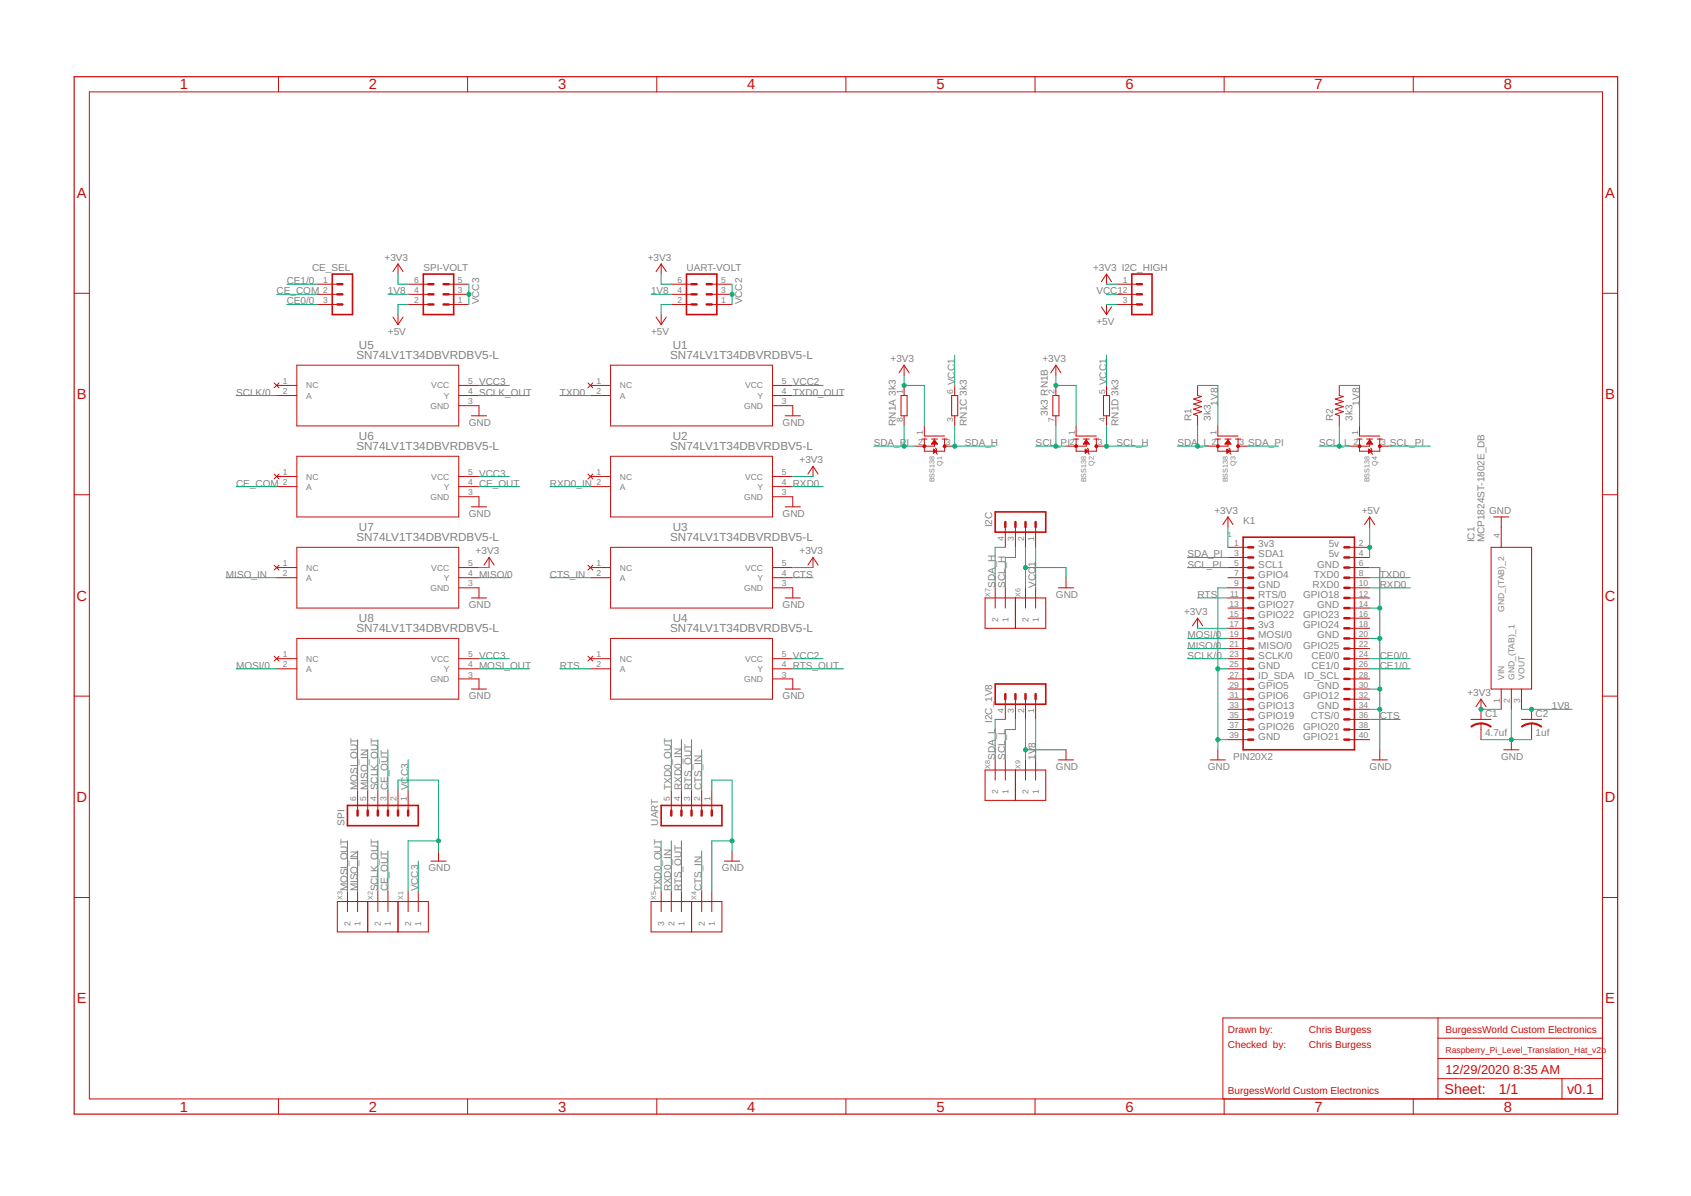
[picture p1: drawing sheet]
<svg xmlns="http://www.w3.org/2000/svg" width="594mm" height="420mm" viewBox="0 0 594 420" stroke-linecap="round" stroke-linejoin="round" font-family="sans-serif">
<g fill="none" stroke="#c90d0c" stroke-width=".35">
<path d="M31.4 32.3h531.6v353.8h-531.6zM97.8 26.9v5.4M164.3 26.9v5.4M230.7 26.9v5.4M297.2 26.9v5.4M363.6 26.9v5.4M430.1 26.9v5.4M496.5 26.9v5.4M111.4 99.8h7.1M139.8 92.7v3.6M143.4 99.8h7.1M157.6 99.8h7.1"/>
<path d="M232.3 92.7v3.6M235.8 99.8h7.2M250.1 99.8h7.1M388.7 96.3v3.5M392.3 99.8h7.1M26.1 103h5.3M111.4 107h7.1M111.4 103.4h7.1M139.8 110.5v3.6M143.4 107h7.1M143.4 103.4h7.1M157.6 107h7.1"/>
<path d="M157.6 103.4h7.1M232.3 110.5v3.6M235.8 107h7.2M235.8 103.4h7.2M250.1 107h7.1M250.1 103.4h7.1M388.7 107v3.5M392.3 107h7.1M392.3 103.4h7.1M563 103h5.3M96.3 134.5l1.7 1.7M97.2 135.4h7.1"/>
<path d="M97.2 139h7.1M98 134.5l-1.7 1.7M104.3 128.3h56.9v21.3h-56.9zM161.2 135.4h7.1M161.2 139h7.1M206.5 134.5l1.8 1.7M207.4 135.4h7.1M207.4 139h7.1M208.3 134.5l-1.8 1.7M214.5 128.3h56.9v21.3h-56.9zM271.4 135.4h7.1M271.4 139h7.1"/>
<path d="M317.6 128.3v3.5M317.6 135.4v3.6M335.4 135.4v3.6M370.9 128.3v3.5M370.9 135.4v3.6M388.7 135.4v3.6M420.7 135.4v3.6l1.4 .3-2.8 .9 2.8 .9-2.8 .9 2.8 .9-2.8 .8 2.8 .9-2.8 .9 1.4 .6v3.5M470.5 135.4v3.6l1.4 .3-2.8 .9 2.8 .9-2.8 .9 2.8 .9-2.8 .8 2.8 .9-2.8 .9 1.4 .6v3.5M161.2 142.5h7.1v3.6M271.4 142.5h7.1v3.6M317.6 146.1v3.5M324.7 149.6v3.6"/>
<path d="M324.7 154.2v4.3h7.2v-4.3M327.3 155.9h1.9M327.5 155.7h1.6M327.6 155.5h1.4M327.7 155.3h1.1M327.9 155.2h.8M327.9 157.8l1.1 .7-1.1 .7zM327.9 159.2h.1M327.9 159h.4M327.9 158.8h.7M327.9 158.6h.9M327.9 158.4h1"/>
<path d="M327.9 158.2h.7M327.9 158.1h.4M327.9 157.9h.2M328 155h.6M328.1 154.8h.3M328.3 154.6h.1M328.3 154.2v2.5h-7.1M328.3 154.6l1.1 1.4h-2.2zM328.6 157.4l.4 .4v1.4l.4 .4M331.9 156.7h3.5M335.4 146.1v3.5M370.9 146.1v3.5"/>
<path d="M378.1 154.2v4.3h7.1v-4.3M378.1 149.6v3.6M380.7 155.9h1.9M380.8 155.7h1.7M380.9 155.5h1.4M381.1 155.3h1.1M381.2 155.2h.8M381.3 159.2h.1M381.3 159h.3M381.3 158.8h.6M381.3 158.6h.9M381.3 158.4h.9"/>
<path d="M381.3 158.2h.6M381.3 158.1h.4M381.3 157.9h.1M381.3 157.8l1 .7-1 .7zM381.3 155h.6M381.5 154.8h.3M381.6 154.2v2.5h-7.1M381.6 154.6l1.1 1.4h-2.1zM381.6 154.6h.1M382 157.4l.3 .4v1.4l.4 .4M385.2 156.7h3.5M388.7 146.1v3.5"/>
<path d="M427.8 149.6v3.6M427.8 154.2v4.3h7.2v-4.3M430.4 155.9h2M430.6 155.7h1.6M430.7 155.5h1.4M430.8 155.3h1.1M431 155.2h.8M431 159.2h.1M431 159h.4M431 158.8h.7M431 158.6h1M431 158.4h1"/>
<path d="M431 158.2h.7M431 158.1h.4M431 157.9h.2M431 157.8l1.1 .7-1.1 .7zM431.1 155h.6M431.2 154.8h.3M431.4 154.2v2.5h-7.1M431.4 154.6l1.1 1.4h-2.2zM431.4 154.6h.1M431.8 157.4l.3 .4v1.4l.4 .4M435 156.7h3.5M477.6 154.2v4.3h7.1v-4.3"/>
<path d="M477.6 149.6v3.6M480.2 155.9h2M480.4 155.7h1.6M480.5 155.5h1.4M480.6 155.3h1.1M480.8 155.2h.8M480.8 159.2h.1M480.8 159h.4M480.8 158.8h.7M480.8 158.6h1M480.8 158.4h1M480.8 158.2h.7"/>
<path d="M480.8 158.1h.4M480.8 157.9h.1M480.8 157.8l1.1 .7-1.1 .7zM480.9 155h.6M481 154.8h.3M481.2 154.6h.1M481.2 154.2v2.5h-7.1M481.2 154.6l1 1.4h-2.1zM481.5 157.4l.4 .4v1.4l.3 .4M484.7 156.7h3.6M26.1 173.8h5.3M96.3 166.5l1.7 1.8"/>
<path d="M97.2 167.4h7.1M97.2 170.9h7.1M98 166.5l-1.7 1.8M104.3 160.3h56.9v21.3h-56.9zM161.2 167.4h7.1M161.2 170.9h7.1M161.2 174.5h7.1v3.6M206.5 166.5l1.8 1.8M207.4 167.4h7.1M207.4 170.9h7.1M208.3 166.5l-1.8 1.8M214.5 160.3h56.9v21.3h-56.9z"/>
<path d="M271.4 167.4h7.1M271.4 170.9h7.1M271.4 174.5h7.1v3.6M285.6 163.9v3.5M563 173.8h5.3M96.3 198.5l1.7 1.8M97.2 199.4h7.1M98 198.5l-1.7 1.8M104.3 192.3h56.9v21.3h-56.9zM161.2 199.4h7.1M171.8 195.8v3.6M206.5 198.5l1.8 1.8"/>
<path d="M207.4 199.4h7.1M208.3 198.5l-1.8 1.8M214.5 192.3h56.9v21.3h-56.9zM271.4 199.4h7.1M285.6 195.8v3.6M353.2 185.2v7.1M356.7 185.2v7.1M360.3 185.2v7.1M363.8 185.2v7.1M431.4 181.6v3.6M431.4 192.3h7.1M431.4 195.8h7.1"/>
<path d="M431.4 199.4h7.1M474.1 192.3h7.1M474.1 195.8h7.1M474.1 199.4h7.1M481.2 181.6v3.6M527.4 181.6v10.7M97.2 202.9h7.1M161.2 202.9h7.1M161.2 206.5h7.1v3.6M207.4 202.9h7.1M271.4 202.9h7.1M271.4 206.5h7.1v3.6"/>
<path d="M349.6 206.5v7.1M353.2 206.5v7.1M360.3 206.5v7.1M363.8 206.5v7.1M374.5 202.9v3.6M420.7 217.2v3.5M431.4 202.9h7.1M431.4 206.5h7.1M431.4 210.1h7.1M431.4 213.6h7.1M431.4 217.2h7.1M474.1 202.9h7.1"/>
<path d="M474.1 206.5h7.1M474.1 210.1h7.1M474.1 213.6h7.1M474.1 217.2h7.1M96.3 230.5l1.7 1.7M97.2 231.4h7.1M97.2 234.9h7.1M98 230.5l-1.7 1.7M104.3 224.3h56.9v21.3h-56.9zM161.2 231.4h7.1M161.2 234.9h7.1M161.2 238.5h7.1v3.6"/>
<path d="M206.5 230.5l1.8 1.7M207.4 231.4h7.1M207.4 234.9h7.1M208.3 230.5l-1.8 1.7M214.5 224.3h56.9v21.3h-56.9zM271.4 231.4h7.1M271.4 234.9h7.1M271.4 238.5h7.1v3.6M431.4 220.7h7.1M431.4 224.3h7.1M431.4 227.8h7.1M431.4 231.4h7.1"/>
<path d="M431.4 234.9h7.1M431.4 238.5h7.1M474.1 220.7h7.1M474.1 224.3h7.1M474.1 227.8h7.1M474.1 231.4h7.1M474.1 234.9h7.1M474.1 238.5h7.1M26.1 244.6h5.3M353.2 245.6v7.1M356.7 245.6v7.1M360.3 245.6v7.1"/>
<path d="M363.8 245.6v7.1M431.4 242.1h7.1M431.4 245.6h7.1M431.4 249.2h7.1M431.4 252.7h7.1M431.4 256.3h7.1M431.4 259.8h7.1M474.1 242.1h7.1M474.1 245.6h7.1M474.1 249.2h7.1M474.1 252.7h7.1M474.1 256.3h7.1"/>
<path d="M474.1 259.8h7.1M520.3 245.6v7.1M520.3 254.1v5.7M527.4 242.1v7.1M531 242.1v7.1M531 259.8v3.6M534.5 242.1v7.1M538.1 249.2v3.5M538.1 254.1v5.7M563 244.6h5.3M125.6 277.6v7.1M129.2 277.6v7.1"/>
<path d="M132.7 277.6v7.1M136.3 277.6v7.1M139.8 277.6v7.1M143.4 277.6v7.1M235.8 277.6v7.1M239.4 277.6v7.1M243 277.6v7.1M246.5 277.6v7.1M250.1 277.6v7.1M349.6 267v7.1M353.2 267v7.1M360.3 267v7.1"/>
<path d="M363.8 267v7.1M374.5 263.4v3.6M427.8 263.4v3.6M484.7 263.4v3.6M154.1 299v3.5M257.2 299v3.5M26.1 315.3h5.3M122.1 313.2v7.1M125.6 313.2v7.1M132.7 313.2v7.1M136.3 313.2v7.1M143.4 313.2v7.1"/>
<path d="M146.9 313.2v7.1M232.3 313.2v7.1M235.8 313.2v7.1M239.4 313.2v7.1M246.5 313.2v7.1M250.1 313.2v7.1M563 315.3h5.3M505.2 357.6v28.5M563 357.6h-133.4v28.5M505.2 378.9h57.8M505.2 371.8h57.8M505.2 364.7h57.8"/>
<path d="M548.7 378.9v7.2M97.8 386.1v5.3M164.3 386.1v5.3M230.7 386.1v5.3M297.2 386.1v5.3M363.6 386.1v5.3M430.1 386.1v5.3M496.5 386.1v5.3"/>
</g>
<path d="M26.1 26.9h542.2v364.5h-542.2z" fill="none" stroke="#c90d0c" stroke-width=".42"/>
<g fill="none" stroke="#c90d0c" stroke-width=".36">
<path d="M138 95.4l1.8-2.7 1.8 2.7M230.5 95.4l1.8-2.7 1.8 2.7M386.9 99l1.8-2.7 1.8 2.7M138 111.4l1.8 2.7 1.8-2.7M230.5 111.4l1.8 2.7 1.8-2.7M386.9 107.8l1.8 2.7 1.8-2.7M315.8 131l1.8-2.7 1.8 2.7M316.5 139h2.2v7.1h-2.2zM334.3 139h2.2v7.1h-2.2zM369.2 131l1.7-2.7 1.8 2.7M369.9 139h2.1v7.1h-2.1zM387.7 139h2.1v7.1h-2.1z"/>
<path d="M165.6 146.1h5.3M275.8 146.1h5.4M323.8 154.2h1.8M324.7 153.2h7.2M327.2 154.2h2.2M331 154.2h1.7M377.2 154.2h1.7M378.1 153.2h7.1M380.6 154.2h2.1M384.3 154.2h1.8M427 154.2h1.7M427.8 153.2h7.2"/>
<path d="M430.3 154.2h2.2M434.1 154.2h1.7M476.7 154.2h1.8M477.6 153.2h7.1M480.1 154.2h2.1M483.8 154.2h1.8M165.6 178.1h5.3M275.8 178.1h5.4M283.8 166.5l1.8-2.6 1.8 2.6M170.1 198.5l1.7-2.7 1.8 2.7M283.8 198.5l1.8-2.7 1.8 2.7M429.6 184.3l1.8-2.7 1.8 2.7"/>
<path d="M479.4 184.3l1.8-2.7 1.8 2.7M523.9 192.3h14.2v49.8h-14.2zM524.7 181.6h5.4M165.6 210.1h5.3M275.8 210.1h5.4M346.1 210.1h21.3v10.6h-21.3zM356.7 210.1v10.6M371.8 206.5h5.4M419 219.8l1.7-2.6 1.8 2.6M165.6 242.1h5.3M275.8 242.1h5.4M516.7 252.7h7.2"/>
<path d="M518.5 248.3l1.8-2.7 1.8 2.7M534.5 252.7h7.1M346.1 270.5h21.3v10.7h-21.3zM356.7 270.5v10.7M371.8 267h5.4M425.2 267h5.3M482.1 267h5.3M528.3 263.4h5.3M118.5 316.7h32v10.7h-32zM129.2 316.7v10.7M139.8 316.7v10.7M151.4 302.5h5.3"/>
<path d="M228.7 316.7h24.9v10.7h-24.9zM243 316.7v10.7M254.5 302.5h5.3"/>
</g>
<path d="M116.7 96.3h7.1v14.2h-7.1zM148.7 96.3h10.7v14.2h-10.7zM241.2 96.3h10.6v14.2h-10.6zM397.6 96.3h7.1v14.2h-7.1zM349.6 179.8h17.8v7.1h-17.8zM436.7 188.7h39.1v74.7h-39.1zM349.6 240.3h17.8v7.1h-17.8zM122.1 283h24.8v7.1h-24.8zM232.3 283h21.3v7.1h-21.3z" fill="none" stroke="#c90d0c" stroke-width=".57"/>
<g fill="none" stroke="#c90d0c" stroke-width=".87">
<path d="M118.5 99.8h1.8M150.5 99.8h1.8M155.8 99.8h1.8M243 99.8h1.7M248.3 99.8h1.8M399.4 99.8h1.8M118.5 103.4h1.8M118.5 107h1.8M150.5 103.4h1.8M150.5 107h1.8M155.8 103.4h1.8M155.8 107h1.8"/>
<path d="M243 103.4h1.7M243 107h1.7M248.3 103.4h1.8M248.3 107h1.8M399.4 103.4h1.8M399.4 107h1.8M353.2 183.4v1.8M356.7 183.4v1.8M360.3 183.4v1.8M363.8 183.4v1.8M438.5 199.4h1.8M438.5 195.8h1.8"/>
<path d="M438.5 192.3h1.8M472.3 199.4h1.8M472.3 195.8h1.8M472.3 192.3h1.8M438.5 206.5h1.8M438.5 202.9h1.8M438.5 217.2h1.8M438.5 213.6h1.8M438.5 210.1h1.8M472.3 206.5h1.8M472.3 202.9h1.8M472.3 217.2h1.8"/>
<path d="M472.3 213.6h1.8M472.3 210.1h1.8M438.5 224.3h1.8M438.5 220.7h1.8M438.5 234.9h1.8M438.5 231.4h1.8M438.5 227.8h1.8M438.5 238.5h1.8M472.3 224.3h1.8M472.3 220.7h1.8M472.3 234.9h1.8M472.3 231.4h1.8"/>
<path d="M472.3 227.8h1.8M472.3 238.5h1.8M353.2 243.8v1.8M356.7 243.8v1.8M360.3 243.8v1.8M363.8 243.8v1.8M438.5 242.1h1.8M438.5 249.2h1.8M438.5 245.6h1.8M438.5 252.7h1.8M438.5 256.3h1.8M438.5 259.8h1.8"/>
<path d="M472.3 242.1h1.8M472.3 249.2h1.8M472.3 245.6h1.8M472.3 252.7h1.8M472.3 256.3h1.8M472.3 259.8h1.8M125.6 284.7v1.8M129.2 284.7v1.8M132.7 284.7v1.8M136.3 284.7v1.8M139.8 284.7v1.8M143.4 284.7v1.8"/>
<path d="M235.8 284.7v1.8M239.4 284.7v1.8M243 284.7v1.8M246.5 284.7v1.8M250.1 284.7v1.8"/>
</g>
<g fill="#c90d0c" stroke="#c90d0c" stroke-width=".35">
<path d="M520.3 254l1.6 .2 2 1-.2 .3-1.6-.9-1.8-.3z" fill-rule="evenodd"/>
<path d="M516.7 255.2l1.4-.8 2.2-.4v.3l-1.8 .3-1.5 .9z" fill-rule="evenodd"/>
<path d="M538.1 254l1.6 .2 2 1-.3 .3-1.5-.9-1.8-.3z" fill-rule="evenodd"/>
<path d="M534.5 255.2l1.4-.8 2.2-.4v.3l-1.8 .3-1.6 .9z" fill-rule="evenodd"/>
<circle cx="324.7" cy="156.7" r=".51"/>
<circle cx="331.9" cy="156.7" r=".51"/>
<circle cx="378.1" cy="156.7" r=".51"/>
<circle cx="385.2" cy="156.7" r=".51"/>
<circle cx="427.8" cy="156.7" r=".51"/>
<circle cx="435" cy="156.7" r=".51"/>
<circle cx="477.6" cy="156.7" r=".51"/>
<circle cx="484.7" cy="156.7" r=".51"/>
</g>
<g fill="none" stroke="#0dab76" stroke-width=".35">
<path d="M100.7 99.8h10.7M139.8 96.3v3.5h3.6M164.7 99.8v7.2M232.3 96.3v3.5h3.5M257.2 99.8v7.2M388.7 99.8h3.6M97.2 103.4h14.2M100.7 107h10.7M136.3 103.4h7.1M143.4 107h-3.6v3.5M228.7 103.4h7.1M235.8 107h-3.5v3.5"/>
<path d="M388.7 103.4h3.6M388.7 107h3.6M83 139h14.2M168.3 135.4h10.6M168.3 139h17.8M196.7 139h10.7M278.5 135.4h10.7M278.5 139h17.8M317.6 131.8v3.6h7.1v14.2M335.4 124.7v10.7M370.9 131.8v3.6h7.2v14.2M388.7 124.7v10.7"/>
<path d="M420.7 135.4h7.1v14.2M470.5 135.4h7.1v14.2M307 156.7h14.2M317.6 149.6v7.1M335.4 149.6v7.1h14.2M363.8 156.7h10.7M370.9 149.6v7.1M388.7 149.6v7.1h14.2M413.6 156.7h10.7M420.7 149.6v7.1M438.5 156.7h10.7M463.4 156.7h10.7"/>
<path d="M470.5 149.6v7.1M488.3 156.7h14.2M83 170.9h14.2M168.3 167.4h10.6M168.3 170.9h14.2M193.2 170.9h14.2M278.5 167.4h7.1M278.5 170.9h10.7M168.3 199.4h3.5M278.5 199.4h7.1M353.2 192.3h-3.6v14.2M356.7 192.3v3.5h-3.5v10.7"/>
<path d="M360.3 192.3v14.2M360.3 199.4h14.2v3.5M363.8 192.3v14.2M417.2 199.4h14.2M417.2 195.8h14.2M431.4 185.2v7.1M481.2 199.4h3.5v64M481.2 185.2v10.6M79.4 202.9h17.8M168.3 202.9h10.6M193.2 202.9h14.2M278.5 202.9h7.1"/>
<path d="M420.7 210.1h10.7M431.4 206.5h-3.6v56.9M481.2 206.5h14.2M481.2 213.6h3.5M481.2 202.9h14.2M83 234.9h14.2M168.3 234.9h17.8M168.3 231.4h10.6M196.7 234.9h10.7M278.5 234.9h17.8M278.5 231.4h10.7M417.2 224.3h14.2"/>
<path d="M417.2 231.4h14.2M417.2 227.8h14.2M420.7 220.7h10.7M427.8 234.9h3.6M481.2 234.9h14.2M481.2 224.3h3.5M481.2 231.4h14.2M125.6 259.8v17.8M132.7 259.8v17.8M235.8 259.8v17.8M239.4 259.8v17.8M243 259.8v17.8"/>
<path d="M353.2 252.7h-3.6v14.3M356.7 252.7v3.6h-3.5v10.7M360.3 252.7v14.3M363.8 252.7v14.3M427.8 259.8h3.6M481.2 249.2h3.5M481.2 242.1h3.5M481.2 252.7h10.6M520.3 249.2h7.1M520.3 259.8h17.8M531 249.2v10.6M534.5 249.2h17.8"/>
<path d="M129.2 263.4v14.2M136.3 263.4v14.2M139.8 277.6v-3.5h14.3v24.9M143.4 267v10.6M246.5 263.4v14.2M250.1 277.6v-3.5h7.1v24.9M360.3 263.4h14.2M122.1 295.4v17.8M125.6 299v14.2M132.7 295.4v17.8M136.3 299v14.2M154.1 295.4h-10.7v17.8"/>
<path d="M232.3 295.4v17.8M235.8 295.4v17.8M239.4 295.4v17.8M246.5 299v14.2M257.2 295.4h-7.1v17.8M146.9 302.5v10.7"/>
</g>
<g fill="#0dab76" stroke="#0dab76" stroke-width=".35">
<circle cx="538.1" cy="249.2" r=".72"/>
<circle cx="531" cy="259.8" r=".72"/>
<circle cx="427.8" cy="235" r=".72"/>
<circle cx="427.8" cy="259.8" r=".72"/>
<circle cx="360.3" cy="199.4" r=".72"/>
<circle cx="154.1" cy="295.4" r=".72"/>
<circle cx="257.2" cy="295.4" r=".72"/>
<circle cx="484.7" cy="213.6" r=".72"/>
<circle cx="484.7" cy="224.3" r=".72"/>
<circle cx="484.7" cy="242.1" r=".72"/>
<circle cx="484.7" cy="249.2" r=".72"/>
<circle cx="360.3" cy="263.4" r=".72"/>
<circle cx="520.3" cy="249.2" r=".72"/>
<circle cx="317.6" cy="135.4" r=".72"/>
<circle cx="370.9" cy="135.4" r=".72"/>
<circle cx="481.2" cy="192.3" r=".72"/>
<circle cx="317.6" cy="156.7" r=".72"/>
<circle cx="370.9" cy="156.7" r=".72"/>
<circle cx="388.7" cy="156.7" r=".72"/>
<circle cx="257.2" cy="103.4" r=".72"/>
<circle cx="164.7" cy="103.4" r=".72"/>
<circle cx="335.4" cy="156.7" r=".72"/>
<circle cx="420.7" cy="156.7" r=".72"/>
<circle cx="470.5" cy="156.7" r=".72"/>
</g>
<g font-size="5.2" fill="#c90d0c">
<text x="63.2" y="31.4">1</text>
<text x="129.6" y="31.4">2</text>
<text x="196.1" y="31.4">3</text>
<text x="262.5" y="31.4">4</text>
<text x="329" y="31.4">5</text>
<text x="395.4" y="31.4">6</text>
<text x="461.9" y="31.4">7</text>
<text x="528.3" y="31.4">8</text>
<text x="27" y="69.5">A</text>
<text x="563.9" y="69.5">A</text>
<text x="27" y="140.2">B</text>
<text x="563.9" y="140.2">B</text>
<text x="26.9" y="211">C</text>
<text x="563.8" y="211">C</text>
<text x="26.9" y="281.7">D</text>
<text x="563.8" y="281.7">D</text>
<text x="27" y="352.5">E</text>
<text x="563.9" y="352.5">E</text>
<text x="63.2" y="390.5">1</text>
<text x="129.6" y="390.5">2</text>
<text x="196.1" y="390.5">3</text>
<text x="262.5" y="390.5">4</text>
<text x="329" y="390.5">5</text>
<text x="395.4" y="390.5">6</text>
<text x="461.9" y="390.5">7</text>
<text x="528.3" y="390.5">8</text>
</g>
<g font-size="5" fill="#c90d0c">
<text x="507.5" y="384.5">Sheet:</text>
<text x="526.5" y="384.3">1/1</text>
<text x="550.5" y="384.3">v0.1</text>
</g>
<g font-size="4.5" fill="#c90d0c">
<text x="507.8" y="377.2">12/29/2020</text>
<text x="531.6" y="377.2">8:35 AM</text>
</g>
<g font-size="4.1" fill="#808080">
<text x="126.1" y="122.6">U5</text>
<text x="236.3" y="122.6">U1</text>
<text x="125.2" y="126.2">SN74LV1T34DBVRDBV5-L</text>
<text x="235.4" y="126.2">SN74LV1T34DBVRDBV5-L</text>
<text x="126.1" y="154.6">U6</text>
<text x="236.3" y="154.6">U2</text>
<text x="125.2" y="158.2">SN74LV1T34DBVRDBV5-L</text>
<text x="235.4" y="158.2">SN74LV1T34DBVRDBV5-L</text>
<text x="125.2" y="190.2">SN74LV1T34DBVRDBV5-L</text>
<text x="126.1" y="186.6">U7</text>
<text x="235.4" y="190.2">SN74LV1T34DBVRDBV5-L</text>
<text x="236.3" y="186.6">U3</text>
<text x="126.1" y="218.6">U8</text>
<text x="236.3" y="218.6">U4</text>
<text x="125.2" y="222.2">SN74LV1T34DBVRDBV5-L</text>
<text x="235.4" y="222.2">SN74LV1T34DBVRDBV5-L</text>
</g>
<g font-size="3.5" fill="#808080">
<text x="109.6" y="95.2">CE_SEL</text>
<text x="135.1" y="91.7">+3V3</text>
<text x="148.7" y="95.2">SPI-VOLT</text>
<text x="227.5" y="91.7">+3V3</text>
<text x="241.2" y="95.2">UART-VOLT</text>
<text x="384" y="95.2">+3V3 I2C_HIGH</text>
<text x="100.7" y="99.8">CE1/0</text>
<text x="97.2" y="103.4">CE_COM</text>
<text x="100.7" y="107">CE0/0</text>
<text x="136.3" y="103.4">1V8</text>
<text x="168.3" y="107" transform="rotate(-90 168.3 107)">VCC3</text>
<text x="228.7" y="103.4">1V8</text>
<text x="260.7" y="107" transform="rotate(-90 260.7 107)">VCC2</text>
<text x="385.2" y="103.4">VCC1</text>
<text x="136.3" y="117.6">+5V</text>
<text x="228.7" y="117.6">+5V</text>
<text x="385.2" y="114.1">+5V</text>
<text x="312.9" y="127.2">+3V3</text>
<text x="366.2" y="127.2">+3V3</text>
<text x="168.3" y="135.4">VCC3</text>
<text x="278.5" y="135.4">VCC2</text>
<text x="335.4" y="135.4" transform="rotate(-90 335.4 135.4)">VCC1</text>
<text x="388.7" y="135.4" transform="rotate(-90 388.7 135.4)">VCC1</text>
<text x="82.9" y="139">SCLK/0</text>
<text x="168.3" y="139">SCLK_OUT</text>
<text x="196.7" y="139">TXD0</text>
<text x="278.5" y="139">TXD0_OUT</text>
<text x="427.8" y="142.5" transform="rotate(-90 427.8 142.5)">1V8</text>
<text x="477.6" y="142.5" transform="rotate(-90 477.6 142.5)">1V8</text>
<text x="164.7" y="149.6">GND</text>
<text x="275" y="149.6">GND</text>
<text x="314.8" y="149.6" transform="rotate(-90 314.8 149.6)">RN1A 3k3</text>
<text x="339.7" y="149.6" transform="rotate(-90 339.7 149.6)">RN1C 3k3</text>
<text x="368.1" y="146.1" transform="rotate(-90 368.1 146.1)">3k3 RN1B</text>
<text x="393" y="149.6" transform="rotate(-90 393 149.6)">RN1D 3k3</text>
<text x="418.6" y="147.8" transform="rotate(-90 418.6 147.8)">R1</text>
<text x="425.4" y="147.8" transform="rotate(-90 425.4 147.8)">3k3</text>
<text x="468.4" y="147.8" transform="rotate(-90 468.4 147.8)">R2</text>
<text x="475.1" y="147.8" transform="rotate(-90 475.1 147.8)">3k3</text>
<text x="307" y="156.7">SDA_P</text>
<text x="318.5" y="156.7">I</text>
<text x="339" y="156.7">SDA_H</text>
<text x="363.8" y="156.7">SCL_PI</text>
<text x="392.3" y="156.7">SCL_H</text>
<text x="413.6" y="156.7">SDA</text>
<text x="420.9" y="156.7">_L</text>
<text x="438.5" y="156.7">SDA_PI</text>
<text x="463.4" y="156.7">SCL_L</text>
<text x="488.3" y="156.7">SCL_PI</text>
<text x="168.3" y="167.4">VCC3</text>
<text x="280.9" y="162.8">+3V3</text>
<text x="82.9" y="171">CE_COM</text>
<text x="168.3" y="171">CE_OUT</text>
<text x="193.2" y="171">RXD0_IN</text>
<text x="278.5" y="171">RXD0</text>
<text x="164.7" y="181.6">GND</text>
<text x="275" y="181.6">GND</text>
<text x="348.6" y="185.3" transform="rotate(-90 348.6 185.3)">I2C</text>
<text x="426.7" y="180.6">+3V3</text>
<text x="436.7" y="184.1">K1</text>
<text x="478.4" y="180.6">+5V</text>
<text x="523.1" y="180.6">GND</text>
<text x="518" y="190.5" transform="rotate(-90 518 190.5)">IC1</text>
<text x="521.5" y="190.5" transform="rotate(-90 521.5 190.5)">MCP1824ST-1802E_DB</text>
<text x="167.1" y="194.8">+3V3</text>
<text x="280.9" y="194.8">+3V3</text>
<text x="417.2" y="195.8">SDA_PI</text>
<text x="442.1" y="192.3">3v3</text>
<text x="442.1" y="195.8">SDA1</text>
<text x="466.8" y="192.3">5v</text>
<text x="466.8" y="195.8">5v</text>
<text x="79.4" y="203">MISO_IN</text>
<text x="168.3" y="203">MISO/0</text>
<text x="193.2" y="203">CTS_IN</text>
<text x="278.5" y="203">CTS</text>
<text x="363.8" y="199.1" transform="rotate(-90 363.8 199.1)">1</text>
<text x="417.2" y="199.4">SCL_PI</text>
<text x="442.1" y="199.4">SCL1</text>
<text x="442.1" y="203">GPIO4</text>
<text x="461.5" y="203">TXD0</text>
<text x="462.7" y="199.4">GND</text>
<text x="484.7" y="203">TXD0</text>
<text x="349.6" y="206.5" transform="rotate(-90 349.6 206.5)">SDA_H</text>
<text x="353.2" y="206.5" transform="rotate(-90 353.2 206.5)">SCL_H</text>
<text x="363.8" y="206.5" transform="rotate(-90 363.8 206.5)">VCC</text>
<text x="442.1" y="206.5">GND</text>
<text x="461.1" y="206.5">RXD0</text>
<text x="484.7" y="206.5">RXD0</text>
<text x="164.7" y="213.6">GND</text>
<text x="275" y="213.6">GND</text>
<text x="371" y="210.1">GND</text>
<text x="420.7" y="210.1">RTS</text>
<text x="442.1" y="210.1">RTS/0</text>
<text x="442.1" y="213.6">GPIO27</text>
<text x="457.8" y="210.1">GPIO18</text>
<text x="462.7" y="213.6">GND</text>
<text x="416" y="216.1">+3V3</text>
<text x="442.1" y="217.2">GPIO22</text>
<text x="442.1" y="220.7">3v3</text>
<text x="457.8" y="217.2">GPIO23</text>
<text x="457.8" y="220.7">GPIO24</text>
<text x="417.2" y="224.3">MOSI/0</text>
<text x="417.2" y="227.8">MISO/0</text>
<text x="442.1" y="224.3">MOSI/0</text>
<text x="442.1" y="227.8">MISO/0</text>
<text x="457.8" y="227.8">GPIO25</text>
<text x="462.7" y="224.3">GND</text>
<text x="168.3" y="231.4">VCC3</text>
<text x="278.5" y="231.4">VCC2</text>
<text x="417.2" y="231.4">SCLK/0</text>
<text x="442.1" y="231.4">SCLK/0</text>
<text x="460.8" y="231.4">CE0/0</text>
<text x="484.7" y="231.4">CE0/0</text>
<text x="82.9" y="235">MOSI/0</text>
<text x="168.3" y="235">MOSI_OUT</text>
<text x="196.7" y="235">RTS</text>
<text x="278.5" y="235">RTS_OUT</text>
<text x="442.1" y="235">GND</text>
<text x="442.1" y="238.5">ID_SDA</text>
<text x="458.2" y="238.5">ID_SCL</text>
<text x="460.8" y="235">CE1/0</text>
<text x="484.7" y="235">CE1/0</text>
<text x="164.7" y="245.6">GND</text>
<text x="275" y="245.6">GND</text>
<text x="442.1" y="242.1">GPIO5</text>
<text x="442.1" y="245.6">GPIO6</text>
<text x="457.8" y="245.6">GPIO12</text>
<text x="462.7" y="242.1">GND</text>
<text x="515.6" y="244.6">+3V3</text>
<text x="442.1" y="249.2">GPIO13</text>
<text x="462.7" y="249.2">GND</text>
<text x="521.7" y="251.8">C1</text>
<text x="539.5" y="251.8">C2</text>
<text x="545.2" y="249.2">1V8</text>
<text x="348.6" y="253.9" transform="rotate(-90 348.6 253.9)">I2C_1V8</text>
<text x="442.1" y="252.7">GPIO19</text>
<text x="442.1" y="256.3">GPIO26</text>
<text x="457.8" y="256.3">GPIO20</text>
<text x="460.6" y="252.7">CTS/0</text>
<text x="484.7" y="252.7">CTS</text>
<text x="363.8" y="262.7" transform="rotate(-90 363.8 262.7)">8</text>
<text x="442.1" y="259.8">GND</text>
<text x="457.8" y="259.8">GPIO21</text>
<text x="521.7" y="258.6">4.7uf</text>
<text x="539.5" y="258.6">1uf</text>
<text x="349.6" y="267" transform="rotate(-90 349.6 267)">SDA_L</text>
<text x="353.2" y="267" transform="rotate(-90 353.2 267)">SCL_L</text>
<text x="363.8" y="267" transform="rotate(-90 363.8 267)">1V</text>
<text x="433.2" y="267">PIN20X2</text>
<text x="527.4" y="267">GND</text>
<text x="371" y="270.5">GND</text>
<text x="424.3" y="270.5">GND</text>
<text x="481.2" y="270.5">GND</text>
<text x="125.6" y="277.6" transform="rotate(-90 125.6 277.6)">MOSI_OUT</text>
<text x="129.2" y="277.6" transform="rotate(-90 129.2 277.6)">MISO_IN</text>
<text x="132.7" y="277.6" transform="rotate(-90 132.7 277.6)">SCLK_OUT</text>
<text x="136.3" y="277.6" transform="rotate(-90 136.3 277.6)">CE_OUT</text>
<text x="143.4" y="277.6" transform="rotate(-90 143.4 277.6)">VCC3</text>
<text x="235.8" y="277.6" transform="rotate(-90 235.8 277.6)">TXD0_OUT</text>
<text x="239.4" y="277.6" transform="rotate(-90 239.4 277.6)">RXD0_IN</text>
<text x="243" y="277.6" transform="rotate(-90 243 277.6)">RTS_OUT</text>
<text x="246.5" y="277.6" transform="rotate(-90 246.5 277.6)">CTS_IN</text>
<text x="121" y="290.1" transform="rotate(-90 121 290.1)">SPI</text>
<text x="231.2" y="290.1" transform="rotate(-90 231.2 290.1)">UART</text>
<text x="150.5" y="306.1">GND</text>
<text x="253.6" y="306.1">GND</text>
<text x="122.1" y="313.2" transform="rotate(-90 122.1 313.2)">MOSI_OUT</text>
<text x="125.6" y="313.2" transform="rotate(-90 125.6 313.2)">MISO_IN</text>
<text x="132.7" y="313.2" transform="rotate(-90 132.7 313.2)">SCLK_OUT</text>
<text x="136.3" y="313.2" transform="rotate(-90 136.3 313.2)">CE_OUT</text>
<text x="146.9" y="313.2" transform="rotate(-90 146.9 313.2)">VCC3</text>
<text x="232.3" y="313.2" transform="rotate(-90 232.3 313.2)">TXD0_OUT</text>
<text x="235.8" y="313.2" transform="rotate(-90 235.8 313.2)">RXD0_IN</text>
<text x="239.4" y="313.2" transform="rotate(-90 239.4 313.2)">RTS_OUT</text>
<text x="246.5" y="313.2" transform="rotate(-90 246.5 313.2)">CTS_IN</text>
</g>
<g font-size="3.5" fill="#c90d0c">
<text x="431.4" y="362.9">Drawn by:</text>
<text x="459.8" y="362.9">Chris Burgess</text>
<text x="507.8" y="362.9">BurgessWorld Custom Electronics</text>
<text x="431.4" y="368.3">Checked by:</text>
<text x="459.8" y="368.3">Chris Burgess</text>
<text x="431.4" y="384.3">BurgessWorld Custom Electronics</text>
</g>
<g font-size="3" fill="#808080">
<text x="113.6" y="99.3">1</text>
<text x="145.6" y="99.3">6</text>
<text x="160.9" y="99.3">5</text>
<text x="238" y="99.3">6</text>
<text x="253.3" y="99.3">5</text>
<text x="394.5" y="99.3">1</text>
<text x="113.6" y="102.9">2</text>
<text x="113.6" y="106.5">3</text>
<text x="145.6" y="106.5">2</text>
<text x="145.6" y="102.9">4</text>
<text x="160.9" y="106.5">1</text>
<text x="160.9" y="102.9">3</text>
<text x="238" y="106.5">2</text>
<text x="238" y="102.9">4</text>
<text x="253.3" y="106.5">1</text>
<text x="253.3" y="102.9">3</text>
<text x="394.5" y="102.9">2</text>
<text x="394.5" y="106.5">3</text>
<text x="99.3" y="134.9">1</text>
<text x="107.6" y="136.5">NC</text>
<text x="151.5" y="136.5">VCC</text>
<text x="164.4" y="134.9">5</text>
<text x="209.6" y="134.9">1</text>
<text x="217.8" y="136.5">NC</text>
<text x="261.8" y="136.5">VCC</text>
<text x="274.7" y="134.9">5</text>
<text x="99.3" y="138.5">2</text>
<text x="107.6" y="140">A</text>
<text x="151.2" y="143.6">GND</text>
<text x="155.9" y="140">Y</text>
<text x="164.4" y="142">3</text>
<text x="164.4" y="138.5">4</text>
<text x="209.6" y="138.5">2</text>
<text x="217.8" y="140">A</text>
<text x="261.4" y="143.6">GND</text>
<text x="266.1" y="140">Y</text>
<text x="274.7" y="142">3</text>
<text x="274.7" y="138.5">4</text>
<text x="317.1" y="138.5" transform="rotate(-90 317.1 138.5)">1</text>
<text x="334.9" y="138.5" transform="rotate(-90 334.9 138.5)">6</text>
<text x="370.5" y="138.5" transform="rotate(-90 370.5 138.5)">2</text>
<text x="388.2" y="138.5" transform="rotate(-90 388.2 138.5)">5</text>
<text x="317.1" y="148.2" transform="rotate(-90 317.1 148.2)">8</text>
<text x="334.9" y="148.2" transform="rotate(-90 334.9 148.2)">3</text>
<text x="370.5" y="148.2" transform="rotate(-90 370.5 148.2)">7</text>
<text x="388.2" y="148.2" transform="rotate(-90 388.2 148.2)">4</text>
<text x="324.2" y="152.7" transform="rotate(-90 324.2 152.7)">1</text>
<text x="377.6" y="152.7" transform="rotate(-90 377.6 152.7)">1</text>
<text x="427.3" y="152.7" transform="rotate(-90 427.3 152.7)">1</text>
<text x="477.1" y="152.7" transform="rotate(-90 477.1 152.7)">1</text>
<text x="322.6" y="156.2">2</text>
<text x="332.3" y="156.2">3</text>
<text x="375.9" y="156.2">2</text>
<text x="385.7" y="156.2">3</text>
<text x="425.7" y="156.2">2</text>
<text x="435.5" y="156.2">3</text>
<text x="475.5" y="156.2">2</text>
<text x="485.2" y="156.2">3</text>
<text x="99.3" y="166.9">1</text>
<text x="164.4" y="166.9">5</text>
<text x="209.6" y="166.9">1</text>
<text x="274.7" y="166.9">5</text>
<text x="99.3" y="170.5">2</text>
<text x="107.6" y="168.5">NC</text>
<text x="107.6" y="172">A</text>
<text x="151.5" y="168.5">VCC</text>
<text x="155.9" y="172">Y</text>
<text x="164.4" y="170.5">4</text>
<text x="209.6" y="170.5">2</text>
<text x="217.8" y="168.5">NC</text>
<text x="217.8" y="172">A</text>
<text x="261.8" y="168.5">VCC</text>
<text x="266.1" y="172">Y</text>
<text x="274.7" y="170.5">4</text>
<text x="151.2" y="175.6">GND</text>
<text x="164.4" y="174">3</text>
<text x="261.4" y="175.6">GND</text>
<text x="274.7" y="174">3</text>
<text x="352.7" y="190.1" transform="rotate(-90 352.7 190.1)">4</text>
<text x="356.2" y="190.1" transform="rotate(-90 356.2 190.1)">3</text>
<text x="359.8" y="190.1" transform="rotate(-90 359.8 190.1)">2</text>
<text x="363.3" y="190.1" transform="rotate(-90 363.3 190.1)">1</text>
<text x="433.6" y="191.8">1</text>
<text x="477.3" y="191.8">2</text>
<text x="526.9" y="189" transform="rotate(-90 526.9 189)">4</text>
<text x="433.6" y="195.3">3</text>
<text x="477.3" y="195.3">4</text>
<text x="99.3" y="198.9">1</text>
<text x="99.3" y="202.5">2</text>
<text x="107.6" y="200.5">NC</text>
<text x="151.5" y="200.5">VCC</text>
<text x="164.4" y="202.5">4</text>
<text x="164.4" y="198.9">5</text>
<text x="209.6" y="198.9">1</text>
<text x="209.6" y="202.5">2</text>
<text x="217.8" y="200.5">NC</text>
<text x="261.8" y="200.5">VCC</text>
<text x="274.7" y="202.5">4</text>
<text x="274.7" y="198.9">5</text>
<text x="433.6" y="198.9">5</text>
<text x="433.6" y="202.5">7</text>
<text x="477.3" y="198.9">6</text>
<text x="477.3" y="202.5">8</text>
<text x="107.6" y="204">A</text>
<text x="151.2" y="207.6">GND</text>
<text x="155.9" y="204">Y</text>
<text x="164.4" y="206">3</text>
<text x="217.8" y="204">A</text>
<text x="261.4" y="207.6">GND</text>
<text x="266.1" y="204">Y</text>
<text x="274.7" y="206">3</text>
<text x="432.1" y="209.6">11</text>
<text x="433.6" y="206">9</text>
<text x="477.3" y="206">10</text>
<text x="477.3" y="209.6">12</text>
<text x="431.9" y="213.1">13</text>
<text x="477.3" y="213.1">14</text>
<text x="528.5" y="214.9" transform="rotate(-90 528.5 214.9)">GND_(TAB)_2</text>
<text x="350.7" y="218.6" transform="rotate(-90 350.7 218.6)">2</text>
<text x="354.2" y="218.6" transform="rotate(-90 354.2 218.6)">1</text>
<text x="361.4" y="218.6" transform="rotate(-90 361.4 218.6)">2</text>
<text x="364.9" y="218.6" transform="rotate(-90 364.9 218.6)">1</text>
<text x="431.9" y="216.7">15</text>
<text x="431.9" y="220.2">17</text>
<text x="477.3" y="216.7">16</text>
<text x="477.3" y="220.2">18</text>
<text x="431.9" y="223.8">19</text>
<text x="431.9" y="227.3">21</text>
<text x="477.3" y="223.8">20</text>
<text x="477.3" y="227.3">22</text>
<text x="99.3" y="230.9">1</text>
<text x="107.6" y="232.5">NC</text>
<text x="151.5" y="232.5">VCC</text>
<text x="164.4" y="230.9">5</text>
<text x="209.6" y="230.9">1</text>
<text x="217.8" y="232.5">NC</text>
<text x="261.8" y="232.5">VCC</text>
<text x="274.7" y="230.9">5</text>
<text x="431.9" y="230.9">23</text>
<text x="477.3" y="230.9">24</text>
<text x="99.3" y="234.5">2</text>
<text x="107.6" y="236">A</text>
<text x="151.2" y="239.6">GND</text>
<text x="155.9" y="236">Y</text>
<text x="164.4" y="238">3</text>
<text x="164.4" y="234.5">4</text>
<text x="209.6" y="234.5">2</text>
<text x="217.8" y="236">A</text>
<text x="261.4" y="239.6">GND</text>
<text x="266.1" y="236">Y</text>
<text x="274.7" y="238">3</text>
<text x="274.7" y="234.5">4</text>
<text x="431.9" y="234.5">25</text>
<text x="431.9" y="238">27</text>
<text x="477.3" y="234.5">26</text>
<text x="477.3" y="238">28</text>
<text x="528.5" y="238.8" transform="rotate(-90 528.5 238.8)">VIN</text>
<text x="532" y="238.8" transform="rotate(-90 532 238.8)">GND_(TAB)_1</text>
<text x="535.6" y="238.8" transform="rotate(-90 535.6 238.8)">VOUT</text>
<text x="431.9" y="241.6">29</text>
<text x="431.9" y="245.1">31</text>
<text x="477.3" y="241.6">30</text>
<text x="477.3" y="245.1">32</text>
<text x="352.7" y="250.6" transform="rotate(-90 352.7 250.6)">4</text>
<text x="356.2" y="250.6" transform="rotate(-90 356.2 250.6)">3</text>
<text x="359.8" y="250.6" transform="rotate(-90 359.8 250.6)">2</text>
<text x="363.3" y="250.6" transform="rotate(-90 363.3 250.6)">1</text>
<text x="431.9" y="248.7">33</text>
<text x="477.3" y="248.7">34</text>
<text x="526.9" y="247" transform="rotate(-90 526.9 247)">1</text>
<text x="530.5" y="247" transform="rotate(-90 530.5 247)">2</text>
<text x="534" y="247" transform="rotate(-90 534 247)">3</text>
<text x="431.9" y="252.2">35</text>
<text x="431.9" y="255.8">37</text>
<text x="477.3" y="252.2">36</text>
<text x="477.3" y="255.8">38</text>
<text x="431.9" y="259.3">39</text>
<text x="477.3" y="259.3">40</text>
<text x="125.1" y="281.5" transform="rotate(-90 125.1 281.5)">6</text>
<text x="128.7" y="281.5" transform="rotate(-90 128.7 281.5)">5</text>
<text x="132.2" y="281.5" transform="rotate(-90 132.2 281.5)">4</text>
<text x="135.8" y="281.5" transform="rotate(-90 135.8 281.5)">3</text>
<text x="139.3" y="281.5" transform="rotate(-90 139.3 281.5)">2</text>
<text x="142.9" y="281.5" transform="rotate(-90 142.9 281.5)">1</text>
<text x="235.3" y="281.5" transform="rotate(-90 235.3 281.5)">5</text>
<text x="238.9" y="281.5" transform="rotate(-90 238.9 281.5)">4</text>
<text x="242.5" y="281.5" transform="rotate(-90 242.5 281.5)">3</text>
<text x="246" y="281.5" transform="rotate(-90 246 281.5)">2</text>
<text x="249.6" y="281.5" transform="rotate(-90 249.6 281.5)">1</text>
<text x="350.7" y="279" transform="rotate(-90 350.7 279)">2</text>
<text x="354.2" y="279" transform="rotate(-90 354.2 279)">1</text>
<text x="361.4" y="279" transform="rotate(-90 361.4 279)">2</text>
<text x="364.9" y="279" transform="rotate(-90 364.9 279)">1</text>
<text x="123.1" y="325.2" transform="rotate(-90 123.1 325.2)">2</text>
<text x="126.7" y="325.2" transform="rotate(-90 126.7 325.2)">1</text>
<text x="133.8" y="325.2" transform="rotate(-90 133.8 325.2)">2</text>
<text x="137.4" y="325.2" transform="rotate(-90 137.4 325.2)">1</text>
<text x="144.5" y="325.2" transform="rotate(-90 144.5 325.2)">2</text>
<text x="148" y="325.2" transform="rotate(-90 148 325.2)">1</text>
<text x="233.4" y="325.2" transform="rotate(-90 233.4 325.2)">3</text>
<text x="236.9" y="325.2" transform="rotate(-90 236.9 325.2)">2</text>
<text x="240.5" y="325.2" transform="rotate(-90 240.5 325.2)">1</text>
<text x="247.6" y="325.2" transform="rotate(-90 247.6 325.2)">2</text>
<text x="251.1" y="325.2" transform="rotate(-90 251.1 325.2)">1</text>
</g>
<text font-size="3" fill="#c90d0c" x="507.8" y="370.1">Raspberry_Pi_Level_Translation_Hat_v2b</text>
<g font-size="2.5" fill="#808080">
<text x="331" y="163.6" transform="rotate(-90 331 163.6)">Q1</text>
<text x="384.3" y="163.6" transform="rotate(-90 384.3 163.6)">Q2</text>
<text x="434.1" y="163.6" transform="rotate(-90 434.1 163.6)">Q3</text>
<text x="483.8" y="163.6" transform="rotate(-90 483.8 163.6)">Q4</text>
<text x="328.3" y="169.5" transform="rotate(-90 328.3 169.5)">BSS138</text>
<text x="381.6" y="169.5" transform="rotate(-90 381.6 169.5)">BSS138</text>
<text x="431.4" y="169.5" transform="rotate(-90 431.4 169.5)">BSS138</text>
<text x="481.2" y="169.5" transform="rotate(-90 481.2 169.5)">BSS138</text>
<text x="431.4" y="188.7">1</text>
<text x="347.8" y="209.6" transform="rotate(-90 347.8 209.6)">X7</text>
<text x="358.5" y="209.6" transform="rotate(-90 358.5 209.6)">X6</text>
<text x="347.8" y="270" transform="rotate(-90 347.8 270)">X8</text>
<text x="358.5" y="270" transform="rotate(-90 358.5 270)">X9</text>
<text x="120.3" y="316.2" transform="rotate(-90 120.3 316.2)">X3</text>
<text x="130.9" y="316.2" transform="rotate(-90 130.9 316.2)">X2</text>
<text x="141.6" y="316.2" transform="rotate(-90 141.6 316.2)">X1</text>
<text x="230.5" y="316.2" transform="rotate(-90 230.5 316.2)">X5</text>
<text x="244.7" y="316.2" transform="rotate(-90 244.7 316.2)">X4</text>
</g>
</svg>
